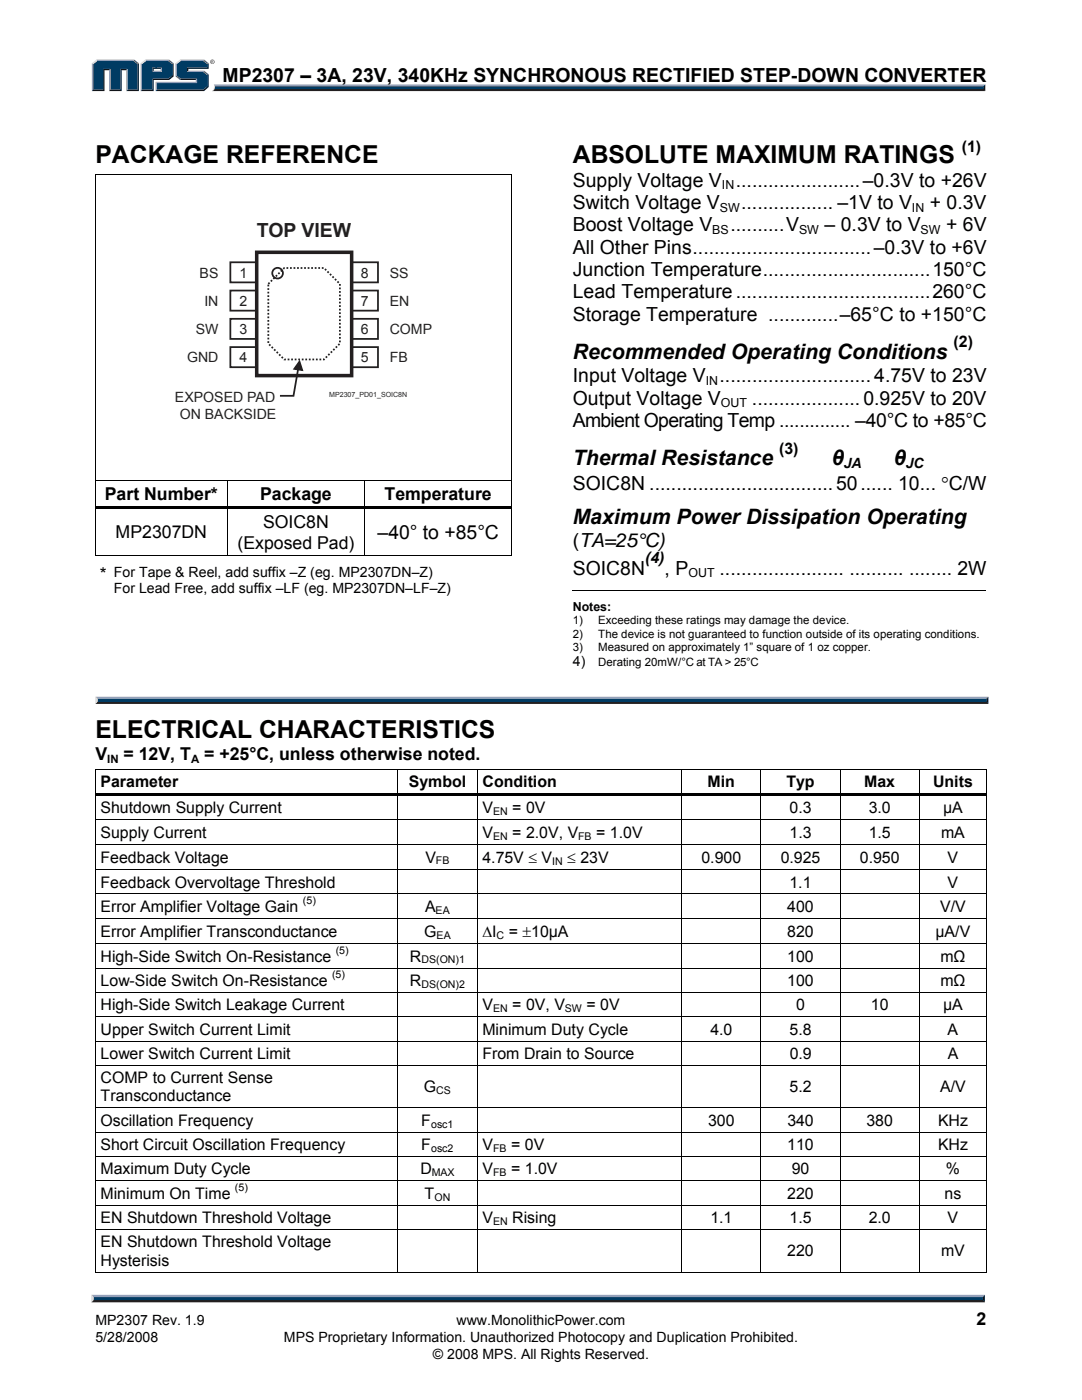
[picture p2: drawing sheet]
<svg xmlns="http://www.w3.org/2000/svg" width="216mm" height="279mm" viewBox="0 0 216 279" stroke-linecap="round" stroke-linejoin="round" font-family="sans-serif">
<path d="M18.7 259.2h177.4l.4 .7h-178.3z" fill="#231f20"/>
<path d="M18.3 258.4h178.2l-.4 .8h-177.4z" fill="#94a0b9"/>
<path d="M196.5 258.4v1.5l-.4-.4v-.6z" fill="#001339"/>
<path d="M18.7 258.9h177.4v.6h-177.4z" fill="#003b63"/>
<path d="M18.2 258.4l.5 .5v.5l-.5 .5z" fill="#dcddde"/>
<path d="M42.7 16.9h153.9l-.4 .6h-153.4z" fill="#94a0b9"/>
<path d="M42.8 17.5h153.4l.4 .7h-154.3l.4-.3z" fill="#231f20"/>
<path d="M196.2 17.3l.4-.4v1.3l-.4-.4z" fill="#001339"/>
<path d="M42.9 17.3h153.3v.5h-153.4z" fill="#003b63"/>
<path d="M42.7 16.9l.2 .5a.79 .79 0 0 1-.6 .8l.1-.1a1.24 1.24 0 0 0 .3-1.2z" fill="#dcddde"/>
<path d="M30.4 14.4l.3-.3h1.3l.3 .3z" fill="#94a0b9"/>
<g fill="#003b63">
<path d="M18.6 12.8l.8-.6h7.2l.8 .6v5.1h-2v-4.1h-1.4v4.1h-2v-4.1h-1.4v4.1h-2z"/>
<path d="M28.3 12.8l.8-.6h2.2v1.3h-.9v.9h1.9v-.9h-1.3v-1.3h2.6l.8 .6v2.3l-.8 .6h-3.2v2.2h-2.1z"/>
<path d="M31.3 16.6h8v-.9h-3.2l-.9-.6v-2.3l.9-.6h4.4l.9 .6v.7h-4.1v.9h3.2l.9 .6v2.2l-.9 .7h-9.2z"/>
</g>
<path d="M35.9 12h4.8" fill="none" stroke="#94a0b9" stroke-width=".27"/>
<path d="M35 12.6l.9-.7 .2 .3-.8 .6z" fill="#dcddde"/>
<path d="M35.1 12.6v2.7" fill="none" stroke="#94a0b9" stroke-width=".27"/>
<path d="M35 15.3l.3-.2 .8 .6-.2 .3z" fill="#547194"/>
<path d="M35.9 15.8h3.4" fill="none" stroke="#001339" stroke-width=".27"/>
<g fill="#94a0b9">
<path d="M31 16.3h8.1v-.3l.2-.3v.9h-8z"/>
<path d="M31 16.3l.3 .3v1.3l-.3 .3z"/>
</g>
<path d="M37.3 13.5h4.1v-.7l.2-.2v1.2h-4v.3l-.3 .3z" fill="#001339"/>
<path d="M37.3 14.2h3.4" fill="none" stroke="#94a0b9" stroke-width=".27"/>
<path d="M40.7 14.1l.9 .7-.2 .2-.9-.6z" fill="#547194"/>
<g fill="#001339">
<path d="M31 18.2l.3-.3h9.2l.9-.7v-2.2l.2-.2v2.6l-.9 .8z"/>
<path d="M30.4 15.7h3.2l.8-.6v-2.3l.2-.2v2.7l-.9 .7h-3v2.2h-2.6l.2-.3h2.1z"/>
</g>
<path d="M33.7 11.9l.9 .7-.2 .2-.8-.6z" fill="#547194"/>
<path d="M29 12h4.7" fill="none" stroke="#94a0b9" stroke-width=".27"/>
<path d="M28.1 12.6l.9-.7 .1 .3-.8 .6z" fill="#dcddde"/>
<path d="M28.2 12.6v5.6" fill="none" stroke="#94a0b9" stroke-width=".27"/>
<path d="M32 13.8l.3-.3v.9l-.3-.3z" fill="#94a0b9"/>
<g fill="#001339">
<path d="M30.4 13.5h1.9l-.3 .3h-1.3v.3l-.3 .3z"/>
<path d="M27.4 12.8l.3-.2v5.6h-2.5l.2-.3h2z"/>
</g>
<path d="M26.8 11.9l.9 .7-.3 .2-.8-.6z" fill="#547194"/>
<path d="M19.2 12h7.6" fill="none" stroke="#94a0b9" stroke-width=".27"/>
<path d="M18.3 12.6l.9-.7 .2 .3-.8 .6z" fill="#dcddde"/>
<path d="M18.5 12.6v5.6" fill="none" stroke="#94a0b9" stroke-width=".27"/>
<path d="M20.6 13.8h1.4l-.2 .2h-.9v4.2h-2.6l.3-.3h2z" fill="#001339"/>
<path d="M21.9 13.8v4.4" fill="none" stroke="#94a0b9" stroke-width=".27"/>
<path d="M24 13.8h1.4l-.2 .2h-.9v4.2h-2.5l.2-.3h2z" fill="#001339"/>
<path d="M25.3 13.8v4.4" fill="none" stroke="#94a0b9" stroke-width=".27"/>
<path d="M40.7 11.9l.9 .7-.2 .2-.9-.6z" fill="#547194"/>
<path d="M41.9 12.3a.45 .45 0 0 1 .9 0 .45 .45 0 0 1-.9 0zM42 12.3a.37 .37 0 0 0 .7 0 .37 .37 0 0 0-.7 0zM42.2 12.1l.3 .1 .1 .4-.3-.2-.1 .2zM42.3 12.2v.1h.1z" fill="#231f20"/>
<path d="M56.7 53.5h7.9l3.2 3.2v11.9l-3.2 3.1h-7.9l-3.2-3.1v-11.9z" fill="none" stroke="#231f20" stroke-width=".35" stroke-dasharray=".4" stroke-linecap="butt"/>
<path d="M51.2 50.4h19v24.6h-19z" fill="none" stroke="#231f20" stroke-width=".71" stroke-linecap="butt"/>
<g fill="none" stroke="#231f20" stroke-width=".35">
<path d="M46 52.3h5.2v4.1h-5.2zM46 58h5.2v4h-5.2zM70.2 52.3h5.2v4.1h-5.2zM70.2 58h5.2v4h-5.2zM46 63.6h5.2v4h-5.2zM46 69.3h5.2v4h-5.2zM59.6 72.7l-1 6.3h-2.7M70.2 63.6h5.2v4h-5.2zM70.2 69.3h5.2v4h-5.2z"/>
<circle cx="55.4" cy="54.5" r="1.06"/>
</g>
<path d="M59.8 72.2l.5 1.7-1.6-.3z" fill="#231f20" stroke="#231f20" stroke-width=".35"/>
<g fill="#000">
<path d="M19 34.7h.1v.7h-.1zM102 34.7h.2v.7h-.2zM102 34.7h.2v.2h-.2zM19 95.9h.1v.7h-.1zM45.3 95.9h.1v.7h-.1zM72.7 95.9h.2v.7h-.2zM102 95.9h.2v.7h-.2zM19 101.1h.1v1.1h-.1zM19 110.8h.1v.2h-.1zM19.1 101.1h26.2v.5h-26.2zM45.3 101.6h.1v.6h-.1zM45.3 101.1h27.4v.5h-27.4z"/>
<path d="M72.7 101.6h.2v.6h-.2zM72.7 101.1h29.3v.5h-29.3zM102 101.1h.2v1.1h-.2zM102 110.8h.2v.2h-.2z"/>
</g>
<g fill="none" stroke="#000" stroke-width=".2">
<path d="M19 34.8h83M19 35.4v60.5M102.1 35.4v60.5M19 96.6v4.5M19.1 95.9h26.2M45.4 96.6v4.5M45.4 95.9h27.3M72.8 96.6v4.5M72.9 95.9h29.1M102.1 96.6v4.5M19 110.9h83.2M19 102.2v8.6"/>
<path d="M45.4 102.2v8.6M72.8 102.2v8.6M102.1 102.2v8.6M114.3 117.9h82.4"/>
</g>
<path d="M19.5 139.8h177.3l.4 .7h-178.2z" fill="#231f20"/>
<path d="M19.1 139.1h178.1l-.4 .7h-177.3z" fill="#94a0b9"/>
<path d="M197.2 139.1v1.4l-.4-.4v-.6z" fill="#001339"/>
<path d="M19.5 139.5h177.3v.6h-177.3z" fill="#003b63"/>
<path d="M19 139l.5 .5v.5l-.5 .5z" fill="#dcddde"/>
<g fill="#000">
<path d="M19 153.5h.1v.7h-.1zM19 158.3h.1v1.1h-.1zM19.1 158.3h60.2v.6h-60.2zM79.3 153.5h.2v.7h-.2zM79.3 158.9h.2v.5h-.2zM79.3 158.3h15.9v.6h-15.9zM95.2 153.5h.1v.7h-.1zM95.2 158.9h.1v.5h-.1zM95.2 158.3h40.8v.6h-40.8zM136 153.5h.1v.7h-.1zM136 158.9h.1v.5h-.1zM136 158.3h15.7v.6h-15.7z"/>
<path d="M151.7 153.5h.2v.7h-.2zM151.7 158.9h.2v.5h-.2zM151.7 158.3h15.9v.6h-15.9zM167.6 153.5h.1v.7h-.1zM167.6 158.9h.1v.5h-.1zM167.6 158.3h15.8v.6h-15.8zM183.4 153.5h.1v.7h-.1zM183.4 158.9h.1v.5h-.1zM183.4 158.3h13.4v.6h-13.4zM196.8 153.5h.1v.7h-.1zM196.8 153.5h.1v.2h-.1zM196.8 158.3h.1v1.1h-.1z"/>
<path d="M19 163.6h.1v.7h-.1zM19 168.4h.1v.7h-.1zM19 173.5h.1v.7h-.1zM19 178.3h.1v.7h-.1zM79.3 163.6h.2v.7h-.2zM79.3 168.4h.2v.7h-.2zM79.3 173.5h.2v.7h-.2zM79.3 178.3h.2v.7h-.2zM95.2 163.6h.1v.7h-.1zM95.2 168.4h.1v.7h-.1zM95.2 173.5h.1v.7h-.1zM95.2 178.3h.1v.7h-.1z"/>
<path d="M136 163.6h.1v.7h-.1zM136 168.4h.1v.7h-.1zM136 173.5h.1v.7h-.1zM136 178.3h.1v.7h-.1zM151.7 163.6h.2v.7h-.2zM151.7 168.4h.2v.7h-.2zM151.7 173.5h.2v.7h-.2zM151.7 178.3h.2v.7h-.2zM167.6 163.6h.1v.7h-.1zM167.6 168.4h.1v.7h-.1zM167.6 173.5h.1v.7h-.1zM167.6 178.3h.1v.7h-.1z"/>
<path d="M183.4 163.6h.1v.7h-.1zM183.4 168.4h.1v.7h-.1zM183.4 173.5h.1v.7h-.1zM183.4 178.3h.1v.7h-.1zM196.8 163.6h.1v.7h-.1zM196.8 168.4h.1v.7h-.1zM196.8 173.5h.1v.7h-.1zM196.8 178.3h.1v.7h-.1zM19 183.2h.1v.7h-.1zM19 188.3h.1v.7h-.1zM19 193.1h.1v.7h-.1zM19 198h.1v.7h-.1z"/>
<path d="M79.3 183.2h.2v.7h-.2zM79.3 188.3h.2v.7h-.2zM79.3 193.1h.2v.7h-.2zM79.3 198h.2v.7h-.2zM95.2 183.2h.1v.7h-.1zM95.2 188.3h.1v.7h-.1zM95.2 193.1h.1v.7h-.1zM95.2 198h.1v.7h-.1zM136 183.2h.1v.7h-.1zM136 188.3h.1v.7h-.1zM136 193.1h.1v.7h-.1zM136 198h.1v.7h-.1z"/>
<path d="M151.7 183.2h.2v.7h-.2zM151.7 188.3h.2v.7h-.2zM151.7 193.1h.2v.7h-.2zM151.7 198h.2v.7h-.2zM167.6 183.2h.1v.7h-.1zM167.6 188.3h.1v.7h-.1zM167.6 193.1h.1v.7h-.1zM167.6 198h.1v.7h-.1zM183.4 183.2h.1v.7h-.1zM183.4 188.3h.1v.7h-.1zM183.4 193.1h.1v.7h-.1zM183.4 198h.1v.7h-.1z"/>
<path d="M196.8 183.2h.1v.7h-.1zM196.8 188.3h.1v.7h-.1zM196.8 193.1h.1v.7h-.1zM196.8 198h.1v.7h-.1zM19 202.8h.1v.7h-.1zM19 207.7h.1v.7h-.1zM19 212.5h.1v.7h-.1zM79.3 202.8h.2v.7h-.2zM79.3 207.7h.2v.7h-.2zM79.3 212.5h.2v.7h-.2zM95.2 202.8h.1v.7h-.1zM95.2 207.7h.1v.7h-.1z"/>
<path d="M95.2 212.5h.1v.7h-.1zM136 202.8h.1v.7h-.1zM136 207.7h.1v.7h-.1zM136 212.5h.1v.7h-.1zM151.7 202.8h.2v.7h-.2zM151.7 207.7h.2v.7h-.2zM151.7 212.5h.2v.7h-.2zM167.6 202.8h.1v.7h-.1zM167.6 207.7h.1v.7h-.1zM167.6 212.5h.1v.7h-.1zM183.4 202.8h.1v.7h-.1zM183.4 207.7h.1v.7h-.1z"/>
<path d="M183.4 212.5h.1v.7h-.1zM196.8 202.8h.1v.7h-.1zM196.8 207.7h.1v.7h-.1zM196.8 212.5h.1v.7h-.1zM19 221h.1v.7h-.1zM19 225.9h.1v.7h-.1zM19 230.7h.1v.7h-.1zM19 235.6h.1v.7h-.1zM79.3 221h.2v.7h-.2zM79.3 225.9h.2v.7h-.2zM79.3 230.7h.2v.7h-.2zM79.3 235.6h.2v.7h-.2z"/>
<path d="M95.2 221h.1v.7h-.1zM95.2 225.9h.1v.7h-.1zM95.2 230.7h.1v.7h-.1zM95.2 235.6h.1v.7h-.1zM136 221h.1v.7h-.1zM136 225.9h.1v.7h-.1zM136 230.7h.1v.7h-.1zM136 235.6h.1v.7h-.1zM151.7 221h.2v.7h-.2zM151.7 225.9h.2v.7h-.2zM151.7 230.7h.2v.7h-.2zM151.7 235.6h.2v.7h-.2z"/>
<path d="M167.6 221h.1v.7h-.1zM167.6 225.9h.1v.7h-.1zM167.6 230.7h.1v.7h-.1zM167.6 235.6h.1v.7h-.1zM183.4 221h.1v.7h-.1zM183.4 225.9h.1v.7h-.1zM183.4 230.7h.1v.7h-.1zM183.4 235.6h.1v.7h-.1zM196.8 221h.1v.7h-.1zM196.8 225.9h.1v.7h-.1zM196.8 230.7h.1v.7h-.1zM196.8 235.6h.1v.7h-.1z"/>
<path d="M19 240.4h.1v.7h-.1zM19 245.3h.1v.7h-.1zM79.3 240.4h.2v.7h-.2zM79.3 245.3h.2v.7h-.2zM95.2 240.4h.1v.7h-.1zM95.2 245.3h.1v.7h-.1zM136 240.4h.1v.7h-.1zM136 245.3h.1v.7h-.1zM151.7 240.4h.2v.7h-.2zM151.7 245.3h.2v.7h-.2zM167.6 240.4h.1v.7h-.1zM167.6 245.3h.1v.7h-.1z"/>
<path d="M183.4 240.4h.1v.7h-.1zM183.4 245.3h.1v.7h-.1zM196.8 240.4h.1v.7h-.1zM196.8 245.3h.1v.7h-.1zM196.8 253.8h.1v.2h-.1z"/>
</g>
<g fill="none" stroke="#000" stroke-width=".2">
<path d="M19 153.6h60.3M19 154.2v4.1M19 159.4v4.2M79.4 154.2v4.1M79.4 159.4v4.2M79.5 153.6h15.7M95.2 154.2v4.1M95.2 159.4v4.2M95.3 153.6h40.7M136 154.2v4.1M136 159.4v4.2M136.1 153.6h15.6"/>
<path d="M151.8 154.2v4.1M151.8 159.4v4.2M151.9 153.6h15.7M167.6 154.2v4.1M167.6 159.4v4.2M167.7 153.6h15.7M183.5 154.2v4.1M183.5 159.4v4.2M183.5 153.6h13.3M196.8 154.2v4.1M196.8 159.4v4.2M19 164.3v4.1"/>
<path d="M19 169.1v4.4M19 174.2v4.1M19 179v4.2M19.1 163.6h60.2M19.1 168.5h60.2M19.1 173.6h60.2M19.1 178.4h60.2M79.4 164.3v4.1M79.4 169.1v4.4M79.4 174.2v4.1M79.4 179v4.2M79.5 163.6h15.7"/>
<path d="M79.5 168.5h15.7M79.5 173.6h15.7M79.5 178.4h15.7M95.2 164.3v4.1M95.2 169.1v4.4M95.2 174.2v4.1M95.2 179v4.2M95.3 163.6h40.7M95.3 168.5h40.7M95.3 173.6h40.7M95.3 178.4h40.7M136 164.3v4.1"/>
<path d="M136 169.1v4.4M136 174.2v4.1M136 179v4.2M136.1 163.6h15.6M136.1 168.5h15.6M136.1 173.6h15.6M136.1 178.4h15.6M151.8 164.3v4.1M151.8 169.1v4.4M151.8 174.2v4.1M151.8 179v4.2M151.9 163.6h15.7"/>
<path d="M151.9 168.5h15.7M151.9 173.6h15.7M151.9 178.4h15.7M167.6 164.3v4.1M167.6 169.1v4.4M167.6 174.2v4.1M167.6 179v4.2M167.7 163.6h15.7M167.7 168.5h15.7M167.7 173.6h15.7M167.7 178.4h15.7M183.5 164.3v4.1"/>
<path d="M183.5 169.1v4.4M183.5 174.2v4.1M183.5 179v4.2M183.5 163.6h13.3M183.5 168.5h13.3M183.5 173.6h13.3M183.5 178.4h13.3M196.8 164.3v4.1M196.8 169.1v4.4M196.8 174.2v4.1M196.8 179v4.2M19 183.9v4.4"/>
<path d="M19 189v4.1M19 193.8v4.2M19 198.7v4.1M19.1 183.3h60.2M19.1 188.4h60.2M19.1 193.2h60.2M19.1 198.1h60.2M79.4 183.9v4.4M79.4 189v4.1M79.4 193.8v4.2M79.4 198.7v4.1M79.5 183.3h15.7"/>
<path d="M79.5 188.4h15.7M79.5 193.2h15.7M79.5 198.1h15.7M95.2 183.9v4.4M95.2 189v4.1M95.2 193.8v4.2M95.2 198.7v4.1M95.3 183.3h40.7M95.3 188.4h40.7M95.3 193.2h40.7M95.3 198.1h40.7M136 183.9v4.4"/>
<path d="M136 189v4.1M136 193.8v4.2M136 198.7v4.1M136.1 183.3h15.6M136.1 188.4h15.6M136.1 193.2h15.6M136.1 198.1h15.6M151.8 183.9v4.4M151.8 189v4.1M151.8 193.8v4.2M151.8 198.7v4.1M151.9 183.3h15.7"/>
<path d="M151.9 188.4h15.7M151.9 193.2h15.7M151.9 198.1h15.7M167.6 183.9v4.4M167.6 189v4.1M167.6 193.8v4.2M167.6 198.7v4.1M167.7 183.3h15.7M167.7 188.4h15.7M167.7 193.2h15.7M167.7 198.1h15.7M183.5 183.9v4.4"/>
<path d="M183.5 189v4.1M183.5 193.8v4.2M183.5 198.7v4.1M183.5 183.3h13.3M183.5 188.4h13.3M183.5 193.2h13.3M183.5 198.1h13.3M196.8 183.9v4.4M196.8 189v4.1M196.8 193.8v4.2M196.8 198.7v4.1M19 203.5v4.2"/>
<path d="M19 208.4v4.1M19 213.2v7.8M19.1 202.9h60.2M19.1 207.8h60.2M19.1 212.6h60.2M79.4 203.5v4.2M79.4 208.4v4.1M79.4 213.2v7.8M79.5 202.9h15.7M79.5 207.8h15.7M79.5 212.6h15.7M95.2 203.5v4.2"/>
<path d="M95.2 208.4v4.1M95.2 213.2v7.8M95.3 202.9h40.7M95.3 207.8h40.7M95.3 212.6h40.7M136 203.5v4.2M136 208.4v4.1M136 213.2v7.8M136.1 202.9h15.6M136.1 207.8h15.6M136.1 212.6h15.6M151.8 203.5v4.2"/>
<path d="M151.8 208.4v4.1M151.8 213.2v7.8M151.9 202.9h15.7M151.9 207.8h15.7M151.9 212.6h15.7M167.6 203.5v4.2M167.6 208.4v4.1M167.6 213.2v7.8M167.7 202.9h15.7M167.7 207.8h15.7M167.7 212.6h15.7M183.5 203.5v4.2"/>
<path d="M183.5 208.4v4.1M183.5 213.2v7.8M183.5 202.9h13.3M183.5 207.8h13.3M183.5 212.6h13.3M196.8 203.5v4.2M196.8 208.4v4.1M196.8 213.2v7.8M19 221.7v4.2M19 226.6v4.1M19 231.4v4.2M19 236.3v4.1"/>
<path d="M19.1 221.1h60.2M19.1 226h60.2M19.1 230.8h60.2M19.1 235.7h60.2M79.4 221.7v4.2M79.4 226.6v4.1M79.4 231.4v4.2M79.4 236.3v4.1M79.5 221.1h15.7M79.5 226h15.7M79.5 230.8h15.7M79.5 235.7h15.7"/>
<path d="M95.2 221.7v4.2M95.2 226.6v4.1M95.2 231.4v4.2M95.2 236.3v4.1M95.3 221.1h40.7M95.3 226h40.7M95.3 230.8h40.7M95.3 235.7h40.7M136 221.7v4.2M136 226.6v4.1M136 231.4v4.2M136 236.3v4.1"/>
<path d="M136.1 221.1h15.6M136.1 226h15.6M136.1 230.8h15.6M136.1 235.7h15.6M151.8 221.7v4.2M151.8 226.6v4.1M151.8 231.4v4.2M151.8 236.3v4.1M151.9 221.1h15.7M151.9 226h15.7M151.9 230.8h15.7M151.9 235.7h15.7"/>
<path d="M167.6 221.7v4.2M167.6 226.6v4.1M167.6 231.4v4.2M167.6 236.3v4.1M167.7 221.1h15.7M167.7 226h15.7M167.7 230.8h15.7M167.7 235.7h15.7M183.5 221.7v4.2M183.5 226.6v4.1M183.5 231.4v4.2M183.5 236.3v4.1"/>
<path d="M183.5 221.1h13.3M183.5 226h13.3M183.5 230.8h13.3M183.5 235.7h13.3M196.8 221.7v4.2M196.8 226.6v4.1M196.8 231.4v4.2M196.8 236.3v4.1M19 253.9h60.3M19 241.1v4.2M19 246v8M19.1 240.5h60.2"/>
<path d="M19.1 245.4h60.2M79.4 241.1v4.2M79.4 246v8M79.5 240.5h15.7M79.5 245.4h15.7M79.5 253.9h15.7M95.2 241.1v4.2M95.2 246v8M95.3 240.5h40.7M95.3 245.4h40.7M95.3 253.9h40.7M136 241.1v4.2"/>
<path d="M136 246v8M136.1 240.5h15.6M136.1 245.4h15.6M136.1 253.9h15.6M151.8 241.1v4.2M151.8 246v8M151.9 240.5h15.7M151.9 245.4h15.7M151.9 253.9h15.7M167.6 241.1v4.2M167.6 246v8M167.7 240.5h15.7"/>
<path d="M167.7 245.4h15.7M167.7 253.9h15.7M183.5 241.1v4.2M183.5 246v8M183.5 240.5h13.3M183.5 245.4h13.3M183.5 253.9h13.3M196.8 241.1v4.2M196.8 246v8"/>
</g>
<g font-size="4.9">
<text x="19" y="32.6">PACKAGE REFERENCE</text>
<text x="114.3" y="32.6">ABSOLUTE MAXIMUM RATINGS</text>
<text x="19" y="147.3">ELECTRICAL CHARACTERISTICS</text>
</g>
<g font-size="4.2">
<text x="114.3" y="71.6">Recommended Operating Conditions</text>
<text x="114.3" y="92.8">Thermal Resistance</text>
<text x="166" y="92.8">θ</text>
<text x="178.4" y="92.8">θ</text>
<text x="114.3" y="104.7">Maximum Power Dissipation Operating</text>
</g>
<g font-size="3.9">
<text x="44.4" y="16.3">MP2307 – 3A, 23V, 340KHz SYNCHRONOUS RECTIFIED STEP-DOWN CONVERTER</text>
<text x="114.3" y="37.3">Supply Voltage V</text>
<text x="114.3" y="41.7">Switch Voltage V</text>
<text x="146.8" y="37.3">.......................–0.3V to +26V</text>
<text x="147.9" y="41.7">................. –1V to V</text>
<text x="185.5" y="41.7">+ 0.3V</text>
<text x="114.3" y="46.2">Boost Voltage V</text>
<text x="145.7" y="46.2">..........V</text>
<text x="164.5" y="46.2">– 0.3V to V</text>
<text x="188.8" y="46.2">+ 6V</text>
<text x="114.3" y="50.6">All Other Pins.................................–0.3V to +6V</text>
<text x="114.3" y="55.1">Junction Temperature...............................150°C</text>
<text x="114.3" y="59.6">Lead Temperature....................................260°C</text>
<text x="114.3" y="64">Storage Temperature .............–65°C to +150°C</text>
<text x="114.3" y="76.3">Input Voltage V</text>
<text x="143.6" y="76.3">............................4.75V to 23V</text>
<text x="114.3" y="80.8">Output Voltage V</text>
<text x="150.1" y="80.8">....................0.925V to 20V</text>
<text x="114.3" y="85.2">Ambient Operating Temp .............. –40°C to +85°C</text>
<text x="114.3" y="97.8">SOIC8N ..................................50...... 10... °C/W</text>
<text x="75.3" y="107.6">–40° to +85°C</text>
<text x="114.3" y="109.2">(TA=25°C)</text>
<text x="114.3" y="114.7">SOIC8N</text>
<text x="132.6" y="114.7">, P</text>
<text x="143.6" y="114.7">....................... .......... ........ 2W</text>
</g>
<text font-size="3.9" fill="#231f20" x="51.3" y="47.4">TOP VIEW</text>
<g font-size="3.5">
<text x="20.9" y="99.8">Part Number*</text>
<text x="51.9" y="99.8">Package</text>
<text x="76.7" y="99.8">Temperature</text>
<text x="23.1" y="107.4">MP2307DN</text>
<text x="52.5" y="105.4">SOIC8N</text>
<text x="47.4" y="109.5">(Exposed Pad)</text>
<text x="19.9" y="115.8">*</text>
<text x="19" y="151.7">V</text>
<text x="24.7" y="151.7">= 12V, T</text>
<text x="40.7" y="151.7">= +25°C, unless otherwise noted.</text>
<text x="194.9" y="264.5">2</text>
</g>
<g font-size="3.2">
<text x="191.9" y="30.3">(1)</text>
<text x="190.3" y="69.3">(2)</text>
<text x="155.5" y="90.5">(3)</text>
<text x="128.7" y="112.4">(4)</text>
<text x="20.1" y="157.1">Parameter</text>
<text x="81.6" y="157.1">Symbol</text>
<text x="96.3" y="157.1">Condition</text>
<text x="141.2" y="157.1">Min</text>
<text x="156.9" y="157.1">Typ</text>
<text x="172.4" y="157.1">Max</text>
<text x="186.2" y="157.1">Units</text>
<text x="20.1" y="162.3">Shutdown Supply Current</text>
<text x="20.1" y="167.2">Supply Current</text>
<text x="96.3" y="167.2">V</text>
<text x="96.3" y="162.3">V</text>
<text x="102.2" y="162.3">= 0V</text>
<text x="102.2" y="167.2">= 2.0V, V</text>
<text x="119" y="167.2">= 1.0V</text>
<text x="157.5" y="167.2">1.3</text>
<text x="157.5" y="162.3">0.3</text>
<text x="173.3" y="162.3">3.0</text>
<text x="173.3" y="167.2">1.5</text>
<text x="187.8" y="167.2">mA</text>
<text x="188.2" y="162.3">µA</text>
<text x="20.1" y="172.1">Feedback Voltage</text>
<text x="84.9" y="172.1">V</text>
<text x="96.3" y="172.3">4.75V ≤ V</text>
<text x="113.2" y="172.3">≤ 23V</text>
<text x="140" y="172.1">0.900</text>
<text x="155.8" y="172.1">0.925</text>
<text x="171.6" y="172.1">0.950</text>
<text x="189.1" y="172.1">V</text>
<text x="20.1" y="177.1">Feedback Overvoltage Threshold</text>
<text x="157.5" y="177.1">1.1</text>
<text x="189.1" y="177.1">V</text>
<text x="20.1" y="182">Error Amplifier Voltage Gain</text>
<text x="84.8" y="182">A</text>
<text x="157.1" y="182">400</text>
<text x="187.6" y="182">V/V</text>
<text x="20.1" y="186.9">Error Amplifier Transconductance</text>
<text x="20.1" y="191.9">High-Side Switch On-Resistance</text>
<text x="81.8" y="191.9">R</text>
<text x="84.7" y="186.9">G</text>
<text x="96.3" y="187.1">∆I</text>
<text x="101.5" y="187.1">= ±10µA</text>
<text x="157.1" y="186.9">820</text>
<text x="157.1" y="191.9">100</text>
<text x="186.7" y="186.9">µA/V</text>
<text x="187.6" y="191.9">mΩ</text>
<text x="20.1" y="196.8">Low-Side Switch On-Resistance</text>
<text x="81.8" y="196.8">R</text>
<text x="157.1" y="196.8">100</text>
<text x="187.6" y="196.8">mΩ</text>
<text x="20.1" y="201.6">High-Side Switch Leakage Current</text>
<text x="96.3" y="201.6">V</text>
<text x="102.2" y="201.6">= 0V, V</text>
<text x="117" y="201.6">= 0V</text>
<text x="158.9" y="201.6">0</text>
<text x="173.8" y="201.6">10</text>
<text x="188.2" y="201.6">µA</text>
<text x="20.1" y="206.5">Upper Switch Current Limit</text>
<text x="96.3" y="206.5">Minimum Duty Cycle</text>
<text x="141.7" y="206.5">4.0</text>
<text x="157.6" y="206.5">5.8</text>
<text x="189.1" y="206.5">A</text>
<text x="20.1" y="211.3">Lower Switch Current Limit</text>
<text x="96.3" y="211.3">From Drain to Source</text>
<text x="157.6" y="211.3">0.9</text>
<text x="189.1" y="211.3">A</text>
<text x="20.1" y="216.2">COMP to Current Sense</text>
<text x="20.1" y="219.8">Transconductance</text>
<text x="84.6" y="218">G</text>
<text x="157.5" y="218">5.2</text>
<text x="187.6" y="218">A/V</text>
<text x="20.1" y="224.7">Oscillation Frequency</text>
<text x="84.1" y="224.7">F</text>
<text x="141.3" y="224.7">300</text>
<text x="157.1" y="224.7">340</text>
<text x="172.9" y="224.7">380</text>
<text x="187.2" y="224.7">KHz</text>
<text x="20.1" y="229.5">Short Circuit Oscillation Frequency</text>
<text x="84.1" y="229.5">F</text>
<text x="96.3" y="229.5">V</text>
<text x="102" y="229.5">= 0V</text>
<text x="157.1" y="229.5">110</text>
<text x="187.2" y="229.5">KHz</text>
<text x="20.1" y="234.4">Maximum Duty Cycle</text>
<text x="20.1" y="239.2">Minimum On Time</text>
<text x="83.9" y="234.4">D</text>
<text x="84.7" y="239.2">T</text>
<text x="96.3" y="234.4">V</text>
<text x="102" y="234.4">= 1.0V</text>
<text x="157.1" y="239.2">220</text>
<text x="158" y="234.4">90</text>
<text x="188.5" y="239.2">ns</text>
<text x="188.7" y="234.4">%</text>
<text x="20.1" y="244.1">EN Shutdown Threshold Voltage</text>
<text x="96.3" y="244.1">V</text>
<text x="102.2" y="244.1">Rising</text>
<text x="141.7" y="244.1">1.1</text>
<text x="157.5" y="244.1">1.5</text>
<text x="173.3" y="244.1">2.0</text>
<text x="189.1" y="244.1">V</text>
<text x="20.1" y="248.9">EN Shutdown Threshold Voltage</text>
<text x="157.1" y="250.7">220</text>
<text x="187.8" y="250.7">mV</text>
<text x="20.1" y="252.6">Hysterisis</text>
</g>
<g font-size="2.8" fill="#231f20">
<text x="39.8" y="55.4">BS</text>
<text x="47.8" y="55.4">1</text>
<text x="72" y="55.4">8</text>
<text x="77.8" y="55.4">SS</text>
<text x="40.8" y="61.1">IN</text>
<text x="47.8" y="61.1">2</text>
<text x="72" y="61.1">7</text>
<text x="77.8" y="61.1">EN</text>
<text x="39.1" y="66.7">SW</text>
<text x="47.8" y="66.7">3</text>
<text x="72" y="66.7">6</text>
<text x="77.8" y="66.7">COMP</text>
<text x="37.3" y="72.3">GND</text>
<text x="47.8" y="72.3">4</text>
<text x="72" y="72.3">5</text>
<text x="77.8" y="72.3">FB</text>
<text x="34.9" y="80.2">EXPOSED PAD</text>
<text x="35.9" y="83.5">ON BACKSIDE</text>
</g>
<g font-size="2.8">
<text x="168.4" y="93.3">JA</text>
<text x="180.7" y="93.3">JC</text>
<text x="22.7" y="115.1">For Tape &amp; Reel, add suffix –Z (eg. MP2307DN–Z)</text>
<text x="22.7" y="118.4">For Lead Free, add suffix –LF (eg. MP2307DN–LF–Z)</text>
<text x="114.3" y="133">4)</text>
<text x="19" y="267.9">5/28/2008</text>
<text x="19" y="264.5">MP2307 Rev. 1.9</text>
<text x="56.7" y="267.9">MPS Proprietary Information. Unauthorized Photocopy and Duplication Prohibited.</text>
<text x="91.1" y="264.5">www.MonolithicPower.com</text>
<text x="86.4" y="271.1">© 2008 MPS. All Rights Reserved.</text>
</g>
<g font-size="2.5">
<text x="144.1" y="37.8">IN</text>
<text x="142.1" y="46.7">BS</text>
<text x="143.6" y="42.2">SW</text>
<text x="159.4" y="46.7">SW</text>
<text x="182" y="42.2">IN</text>
<text x="183.7" y="46.7">SW</text>
<text x="140.8" y="76.8">IN</text>
<text x="143.8" y="81.3">OUT</text>
<text x="137.4" y="115.2">OUT</text>
<text x="114.3" y="121.9">Notes:</text>
</g>
<g font-size="2.3">
<text x="114.3" y="124.6">1)</text>
<text x="119.4" y="124.6">Exceeding these ratings may damage the device.</text>
<text x="114.3" y="127.2">2)</text>
<text x="114.3" y="129.9">3)</text>
<text x="119.4" y="127.2">The device is not guaranteed to function outside of its operating conditions.</text>
<text x="119.4" y="129.9">Measured on approximately 1” square of 1 oz copper.</text>
<text x="119.4" y="133">Derating 20mW/°C at TA &gt; 25°C</text>
<text x="21.4" y="152.2">IN</text>
<text x="38.1" y="152.2">A</text>
</g>
<g font-size="2.1">
<text x="98.4" y="162.7">EN</text>
<text x="98.4" y="167.6">EN</text>
<text x="115.4" y="167.6">FB</text>
<text x="87" y="172.5">FB</text>
<text x="110.2" y="172.6">IN</text>
<text x="60.5" y="180.4">(5)</text>
<text x="86.9" y="182.3">EA</text>
<text x="67" y="190.3">(5)</text>
<text x="87.1" y="187.3">EA</text>
<text x="99.1" y="187.4">C</text>
<text x="66.3" y="195.2">(5)</text>
<text x="84.1" y="192.3">DS(ON)1</text>
<text x="84.1" y="197.1">DS(ON)2</text>
<text x="98.4" y="202">EN</text>
<text x="112.7" y="202">SW</text>
<text x="87.1" y="218.4">CS</text>
<text x="86" y="225">osc1</text>
<text x="86" y="229.9">osc2</text>
<text x="98.4" y="229.9">FB</text>
<text x="46.9" y="237.6">(5)</text>
<text x="86.1" y="234.7">MAX</text>
<text x="86.7" y="239.6">ON</text>
<text x="98.4" y="234.7">FB</text>
<text x="98.4" y="244.4">EN</text>
</g>
<text font-size="1.4" fill="#231f20" x="65.7" y="79.1">MP2307_PD01_SOIC8N</text>
</svg>
